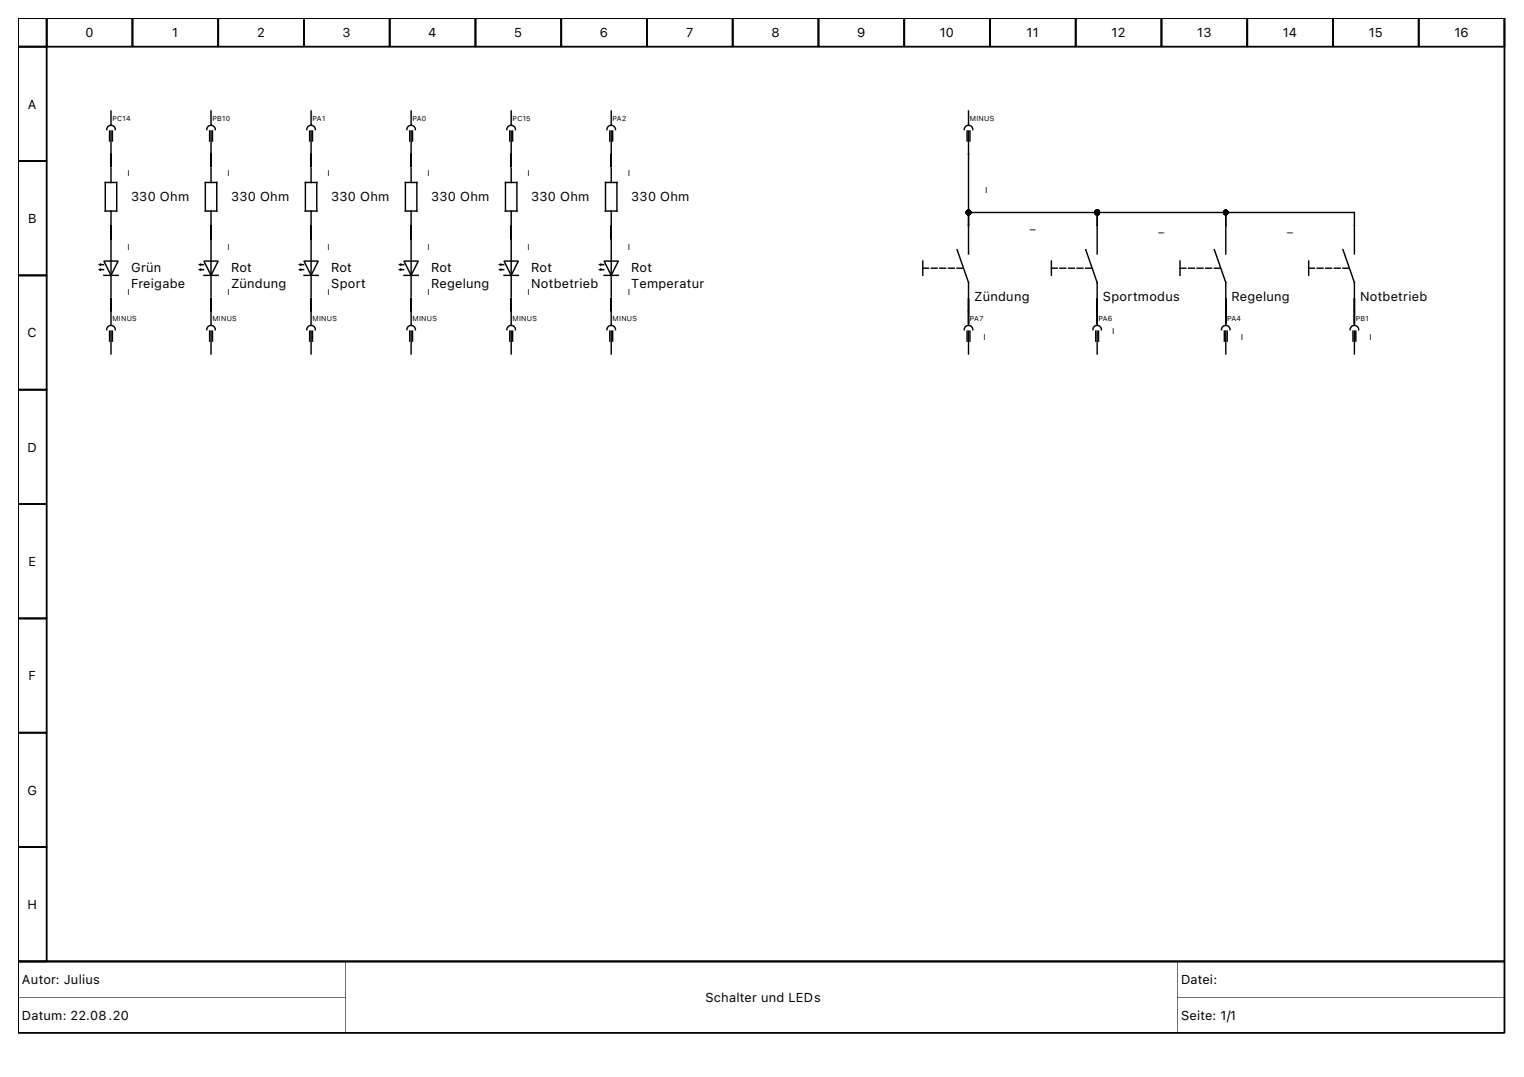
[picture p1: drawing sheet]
<svg xmlns="http://www.w3.org/2000/svg" width="297mm" height="210mm" viewBox="0 0 297 210" stroke-linecap="round" stroke-linejoin="round" font-family="sans-serif">
<g fill="#000">
<path d="M3.5 3.5h289.9v183.9l-.2 .2h-289.7zM3.5 3.5h.2v183.9h-.2v-.2h289.7v.2h-.1v-183.9h.1v.2h-289.7z"/>
<path d="M3.5 3.5h5.8v5.6l-.2 .2h-5.6zM3.5 3.5h.2v5.6h-.2v-.2h5.6v.2h-.2v-5.6h.2v.2h-5.6z"/>
<path d="M3.5 8.9h5.6l.2 .2v22.3l-.2 .2h-5.6v-.2zM3.5 9.1h.2v22.3h-.2v-.2h5.6v.2h-.2v-22.3h.2v.2h-5.6z"/>
<path d="M8.9 3.5h17.1v5.6l-.2 .2h-16.7l-.2-.2zM9.1 3.5h.2v5.6h-.2v-.2h16.7v.2h-.2v-5.6h.2v.2h-16.7z"/>
<path d="M25.6 3.5h17.1v5.6l-.2 .2h-16.7l-.2-.2zM25.8 3.5h.2v5.6h-.2v-.2h16.7v.2h-.1v-5.6h.1v.2h-16.7z"/>
<path d="M42.4 3.5h17v5.6l-.2 .2h-16.7l-.1-.2zM42.5 3.5h.2v5.6h-.2v-.2h16.7v.2h-.1v-5.6h.1v.2h-16.7z"/>
<path d="M59.1 3.5h17v5.6l-.1 .2h-16.8l-.1-.2zM59.2 3.5h.2v5.6h-.2v-.2h16.8v.2h-.2v-5.6h.2v.2h-16.8z"/>
<path d="M75.8 3.5h17v5.6l-.1 .2h-16.7l-.2-.2zM76 3.5h.1v5.6h-.1v-.2h16.7v.2h-.2v-5.6h.2v.2h-16.7z"/>
<path d="M92.5 3.5h17.1v5.6l-.2 .2h-16.7l-.2-.2zM92.7 3.5h.1v5.6h-.1v-.2h16.7v.2h-.2v-5.6h.2v.2h-16.7z"/>
<path d="M109.2 3.5h17.1v5.6l-.2 .2h-16.7l-.2-.2zM109.4 3.5h.2v5.6h-.2v-.2h16.7v.2h-.2v-5.6h.2v.2h-16.7z"/>
<path d="M125.9 3.5h17.1v5.6l-.2 .2h-16.7l-.2-.2zM126.1 3.5h.2v5.6h-.2v-.2h16.7v.2h-.2v-5.6h.2v.2h-16.7z"/>
<path d="M142.6 3.5h17.1v5.6l-.2 .2h-16.7l-.2-.2zM142.8 3.5h.2v5.6h-.2v-.2h16.7v.2h-.2v-5.6h.2v.2h-16.7z"/>
<path d="M159.3 3.5h17.1v5.6l-.2 .2h-16.7l-.2-.2zM159.5 3.5h.2v5.6h-.2v-.2h16.7v.2h-.1v-5.6h.1v.2h-16.7z"/>
<path d="M176.1 3.5h17v5.6l-.1 .2h-16.8l-.1-.2zM176.2 3.5h.2v5.6h-.2v-.2h16.8v.2h-.2v-5.6h.2v.2h-16.8z"/>
<path d="M192.8 3.5h17v5.6l-.1 .2h-16.7l-.2-.2zM193 3.5h.1v5.6h-.1v-.2h16.7v.2h-.2v-5.6h.2v.2h-16.7z"/>
<path d="M209.5 3.5h17.1v5.6l-.2 .2h-16.7l-.2-.2zM209.7 3.5h.1v5.6h-.1v-.2h16.7v.2h-.2v-5.6h.2v.2h-16.7z"/>
<path d="M226.2 3.5h17.1v5.6l-.2 .2h-16.7l-.2-.2zM226.4 3.5h.2v5.6h-.2v-.2h16.7v.2h-.2v-5.6h.2v.2h-16.7z"/>
<path d="M242.9 3.5h17.1v5.6l-.2 .2h-16.7l-.2-.2zM243.1 3.5h.2v5.6h-.2v-.2h16.7v.2h-.2v-5.6h.2v.2h-16.7z"/>
<path d="M259.6 3.5h17.1v5.6l-.2 .2h-16.7l-.2-.2zM259.8 3.5h.2v5.6h-.2v-.2h16.7v.2h-.2v-5.6h.2v.2h-16.7z"/>
<path d="M276.3 3.5h17.1v5.6l-.2 .2h-16.7l-.2-.2zM276.5 3.5h.2v5.6h-.2v-.2h16.7v.2h-.1v-5.6h.1v.2h-16.7z"/>
<path d="M3.5 31.2h5.6l.2 .2v22.3l-.2 .1h-5.6v-.1zM3.5 31.4h.2v22.3h-.2v-.2h5.6v.2h-.2v-22.3h.2v.2h-5.6z"/>
<path d="M3.5 53.5h5.6l.2 .2v22.3l-.2 .1h-5.6v-.1zM3.5 53.7h.2v22.3h-.2v-.2h5.6v.2h-.2v-22.3h.2v.1h-5.6z"/>
<path d="M19.1 51.6l.6-.3v.6zM19.1 51.6l.6 .3v-.6z"/>
<path d="M19.1 52.5l.6-.2v.5zM19.1 52.5l.6 .3v-.5z"/>
<path d="M38.6 51.6l.6-.3v.6zM38.6 51.6l.6 .3v-.6z"/>
<path d="M38.6 52.5l.6-.2v.5zM38.6 52.5l.6 .3v-.5z"/>
<path d="M58.1 51.6l.6-.3v.6zM58.1 51.6l.6 .3v-.6z"/>
<path d="M58.1 52.5l.6-.2v.5zM58.1 52.5l.6 .3v-.5z"/>
<path d="M77.6 51.6l.6-.3v.6zM77.6 51.6l.6 .3v-.6z"/>
<path d="M77.6 52.5l.6-.2v.5zM77.6 52.5l.6 .3v-.5z"/>
<path d="M97.1 51.6l.6-.3v.6zM97.1 51.6l.6 .3v-.6z"/>
<path d="M97.1 52.5l.6-.2v.5zM97.1 52.5l.6 .3v-.5z"/>
<path d="M116.6 51.6l.6-.3v.6zM116.6 51.6l.6 .3v-.6z"/>
<path d="M116.6 52.5l.6-.2v.5zM116.6 52.5l.6 .3v-.5z"/>
<path d="M3.5 75.8h5.6l.2 .2v22.2l-.2 .2h-5.6v-.2zM3.5 76h.2v22.2h-.2v-.1h5.6v.1h-.2v-22.2h.2v.1h-5.6z"/>
<path d="M3.5 98.1h5.6l.2 .1v22.3l-.2 .2h-5.6v-.2zM3.5 98.2h.2v22.3h-.2v-.2h5.6v.2h-.2v-22.3h.2v.2h-5.6z"/>
<path d="M3.5 120.3h5.6l.2 .2v22.3l-.2 .2h-5.6v-.2zM3.5 120.5h.2v22.3h-.2v-.2h5.6v.2h-.2v-22.3h.2v.2h-5.6z"/>
<path d="M3.5 142.6h5.6l.2 .2v22.3l-.2 .2h-5.6v-.2zM3.5 142.8h.2v22.3h-.2v-.2h5.6v.2h-.2v-22.3h.2v.2h-5.6z"/>
<path d="M3.5 164.9h5.6l.2 .2v22.3l-.2 .2h-5.6v-.2zM3.5 165.1h.2v22.3h-.2v-.2h5.6v.2h-.2v-22.3h.2v.2h-5.6z"/>
<path d="M3.5 187.2h289.7l.2 .2v13.9l-.2 .2h-289.7zM3.5 187.4h.2v13.9h-.2v-.2h289.7v.2h-.1v-13.9h.1v.2h-289.7z"/>
<path d="M3.5 187.4h63.8v7h-63.8zM3.5 187.4v6.9h63.8v-6.9z"/>
<path d="M3.5 187.4h63.8v7h-63.8zM3.5 187.4v6.9h63.8v-6.9z"/>
<path d="M3.5 194.3h63.8v7h-63.8zM3.5 194.3v7h63.8v-7z"/>
<path d="M3.5 194.3h63.8v7h-63.8zM3.5 194.3v7h63.8v-7z"/>
<path d="M67.3 187.4h162.2v13.9h-162.2zM67.3 187.4v13.9h162.1v-13.9z"/>
<path d="M67.3 187.4h162.2v13.9h-162.2zM67.3 187.4v13.9h162.1v-13.9z"/>
<path d="M229.4 187.4h63.9v7h-63.9zM229.4 187.4v6.9h63.8v-6.9z"/>
<path d="M229.4 187.4h63.9v7h-63.9zM229.4 187.4v6.9h63.8v-6.9z"/>
<path d="M229.4 194.3h63.9v7h-63.9zM229.4 194.3v7h63.8v-7z"/>
<path d="M229.4 194.3h63.9v7h-63.9zM229.4 194.3v7h63.8v-7z"/>
</g>
<path d="M19.1 51.6l.6-.3v.6zM19.1 52.6l.6-.3v.5zM38.6 51.6l.6-.3v.6zM38.6 52.6l.6-.3v.5zM58.1 51.6l.6-.3v.6zM58.1 52.6l.6-.3v.5zM77.6 51.6l.6-.3v.6zM77.6 52.6l.6-.3v.5zM97.1 51.6l.6-.3v.6zM97.1 52.6l.6-.3v.5zM116.6 51.6l.6-.3v.6zM116.6 52.6l.6-.3v.5z" fill="#000"/>
<g fill="none" stroke="#000" stroke-width=".28">
<path d="M20.5 35.6h2.2v5.5h-2.2zM21.4 25.5v2M21.5 24.4a.84 .84 0 0 0-.7 .9M21.6 25.5v7M21.6 21.6v2.8M21.6 32.8v2.8M21.7 24.4a.83 .83 0 0 1 .8 .9M21.9 25.5v2M40 35.6h2.2v5.5h-2.2zM40.9 25.5v2M41 24.4a.84 .84 0 0 0-.7 .9M41.1 25.5v7"/>
<path d="M41.1 21.6v2.8M41.1 32.8v2.8M41.2 24.4a.83 .83 0 0 1 .8 .9M41.4 25.5v2M59.5 35.6h2.2v5.5h-2.2zM60.4 25.5v2M60.5 24.4a.84 .84 0 0 0-.7 .9M60.6 25.5v7M60.6 21.6v2.8M60.6 32.8v2.8M60.7 24.4a.83 .83 0 0 1 .8 .9M60.9 25.5v2"/>
<path d="M79 35.6h2.2v5.5h-2.2zM79.9 25.5v2M80 24.4a.84 .84 0 0 0-.7 .9M80.1 25.5v7M80.1 21.6v2.8M80.1 32.8v2.8M80.2 24.4a.83 .83 0 0 1 .8 .9M80.4 25.5v2M98.5 35.6h2.2v5.5h-2.2zM99.4 25.5v2M99.5 24.4a.84 .84 0 0 0-.7 .9M99.6 25.5v7"/>
<path d="M99.6 21.6v2.8M99.6 32.8v2.8M99.7 24.4a.83 .83 0 0 1 .8 .9M99.9 25.5v2M118 35.6h2.2v5.5h-2.2zM118.9 25.5v2M119 24.4a.84 .84 0 0 0-.7 .9M119.1 25.5v7M119.1 21.6v2.8M119.1 32.8v2.8M119.2 24.4a.83 .83 0 0 1 .8 .9M119.4 25.5v2"/>
<path d="M188.5 25.5v2M188.7 24.4a.84 .84 0 0 0-.8 .9M188.8 25.5v18.4M188.8 21.6v2.8M188.9 24.4a.83 .83 0 0 1 .7 .9M189.1 25.5v2M19.7 52.6h.5M19.7 51.6h.5M20.2 50.9h2.8l-1.4 2.8zM20.2 53.7h2.8M21.6 44.2v2.5v-2.8v2.5M21.6 58.1v5.3"/>
<path d="M21.6 41.1v2.8M21.6 46.7v11.1M39.2 52.6h.5M39.2 51.6h.5M39.7 50.9h2.8l-1.4 2.8zM39.7 53.7h2.8M41.1 44.2v2.5v-2.8v2.5M41.1 58.1v5.3M41.1 41.1v2.8M41.1 46.7v11.1M58.7 52.6h.5M58.7 51.6h.5"/>
<path d="M59.2 50.9h2.8l-1.4 2.8zM59.2 53.7h2.8M60.6 44.2v2.5v-2.8v2.5M60.6 58.1v5.3M60.6 41.1v2.8M60.6 46.7v11.1M78.2 52.6h.5M78.2 51.6h.5M78.7 50.9h2.8l-1.4 2.8zM78.7 53.7h2.8M80.1 44.2v2.5v-2.8v2.5M80.1 58.1v5.3"/>
<path d="M80.1 41.1v2.8M80.1 46.7v11.1M97.7 52.6h.5M97.7 51.6h.5M98.2 50.9h2.8l-1.4 2.8zM98.2 53.7h2.8M99.6 58.1v5.3M99.6 41.1v2.8M99.6 46.7v11.1M99.6 44.2v2.5v-2.8v2.5M117.2 52.6h.5M117.2 51.6h.5"/>
<path d="M117.7 50.9h2.8l-1.4 2.8zM117.7 53.7h2.8M119.1 58.1v5.3M119.1 41.1v2.8M119.1 46.7v11.1M119.1 44.2v2.5v-2.8v2.5M179.9 50.9v2.8M186.5 48.7l2.3 6.4v8.3M188.8 58.1v5zM188.8 43.9v-2.5h25v2.5M188.8 43.9v5.6M204.9 50.9v2.8"/>
<path d="M211.6 48.7l2.2 6.4v8.3M213.8 58.1v5zM213.8 43.9v-2.5h25.1v2.5M213.8 43.9v5.6M230 50.9v2.8M236.7 48.7l2.2 6.4v8.3M238.9 58.1v5zM238.9 43.9v-2.5h25.1v8.1M238.9 43.9v5.6M255.1 50.9v2.8M261.8 48.7l2.2 6.4v8.3M264 58.1v5z"/>
<path d="M21.4 64.5v2M21.5 63.4a.84 .84 0 0 0-.7 .9M21.6 64.5v4.5M21.7 63.4a.83 .83 0 0 1 .8 .9M21.9 64.5v2M40.9 64.5v2M41 63.4a.84 .84 0 0 0-.7 .9M41.1 64.5v4.5M41.2 63.4a.83 .83 0 0 1 .8 .9M41.4 64.5v2M60.4 64.5v2M60.5 63.4a.84 .84 0 0 0-.7 .9"/>
<path d="M60.6 64.5v4.5M60.7 63.4a.83 .83 0 0 1 .8 .9M60.9 64.5v2M79.9 64.5v2M80 63.4a.84 .84 0 0 0-.7 .9M80.1 64.5v4.5M80.2 63.4a.83 .83 0 0 1 .8 .9M80.4 64.5v2M99.4 64.5v2M99.5 63.4a.84 .84 0 0 0-.7 .9M99.6 64.5v4.5M99.7 63.4a.83 .83 0 0 1 .8 .9"/>
<path d="M99.9 64.5v2M118.9 64.5v2M119 63.4a.84 .84 0 0 0-.7 .9M119.1 64.5v4.5M119.2 63.4a.83 .83 0 0 1 .8 .9M119.4 64.5v2M188.5 64.5v2M188.7 63.4a.84 .84 0 0 0-.8 .9M188.8 64.5v4.5M188.9 63.4a.83 .83 0 0 1 .7 .9M189.1 64.5v2M213.6 64.5v2"/>
<path d="M213.8 63.4a.84 .84 0 0 0-.8 .9M213.8 64.5v4.5M213.9 63.4a.83 .83 0 0 1 .8 .9M214.1 64.5v2M238.6 64.5v2M238.8 63.4a.84 .84 0 0 0-.7 .9M238.9 64.5v4.5M239 63.4a.83 .83 0 0 1 .7 .9M239.2 64.5v2M263.7 64.5v2M263.9 63.4a.84 .84 0 0 0-.8 .9M264 64.5v4.5"/>
<path d="M264.1 63.4a.83 .83 0 0 1 .7 .9M264.3 64.5v2"/>
</g>
<path d="M179.9 52.3h8.3M204.9 52.3h8.4M230 52.3h8.4M255.1 52.3h8.3" fill="none" stroke="#000" stroke-width=".28" stroke-dasharray="1.1 .6"/>
<g fill="#000" stroke="#000" stroke-width=".28">
<circle cx="188.8" cy="41.4" r=".42"/>
<circle cx="213.8" cy="41.4" r=".42"/>
<circle cx="238.9" cy="41.4" r=".42"/>
</g>
<g font-size="2.5">
<text x="16.6" y="7.3">0</text>
<text x="33.6" y="7.3">1</text>
<text x="50.1" y="7.3">2</text>
<text x="66.8" y="7.3">3</text>
<text x="83.5" y="7.3">4</text>
<text x="100.2" y="7.3">5</text>
<text x="116.9" y="7.3">6</text>
<text x="133.7" y="7.3">7</text>
<text x="150.3" y="7.3">8</text>
<text x="167.1" y="7.3">9</text>
<text x="183.2" y="7.3">10</text>
<text x="200.1" y="7.3">11</text>
<text x="216.6" y="7.3">12</text>
<text x="233.3" y="7.3">13</text>
<text x="250" y="7.3">14</text>
<text x="266.8" y="7.3">15</text>
<text x="283.5" y="7.3">16</text>
<text x="5.4" y="21.2">A</text>
<text x="25.5" y="39.1">330 Ohm</text>
<text x="45" y="39.1">330 Ohm</text>
<text x="64.5" y="39.1">330 Ohm</text>
<text x="84" y="39.1">330 Ohm</text>
<text x="103.5" y="39.1">330 Ohm</text>
<text x="123" y="39.1">330 Ohm</text>
<text x="5.5" y="43.5">B</text>
<text x="25.5" y="53">Grün</text>
<text x="45" y="53">Rot</text>
<text x="64.5" y="53">Rot</text>
<text x="84" y="53">Rot</text>
<text x="103.5" y="53">Rot</text>
<text x="123" y="53">Rot</text>
<text x="25.5" y="56.1">Freigabe</text>
<text x="45" y="56.1">Zündung</text>
<text x="64.5" y="56.1">Sport</text>
<text x="84" y="56.1">Regelung</text>
<text x="103.5" y="56.1">Notbetrieb</text>
<text x="123" y="56.1">Temperatur</text>
<text x="189.9" y="58.6">Zündung</text>
<text x="215" y="58.6">Sportmodus</text>
<text x="240" y="58.6">Regelung</text>
<text x="265.1" y="58.6">Notbetrieb</text>
<text x="5.4" y="65.8">C</text>
<text x="5.4" y="88">D</text>
<text x="5.5" y="110.3">E</text>
<text x="5.6" y="132.6">F</text>
<text x="5.4" y="154.9">G</text>
<text x="5.4" y="177.2">H</text>
<text x="4.3" y="191.8">Autor: Julius</text>
<text x="230.2" y="191.8">Datei:</text>
<text x="137.5" y="195.3">Schalter und LEDs</text>
<text x="4.3" y="198.8">Datum: 22.08.20</text>
<text x="230.2" y="198.8">Seite: 1/1</text>
</g>
<g font-size="1.9">
<text x="24.9" y="34.4" transform="rotate(-90 24.9 34.4)">_</text>
<text x="44.4" y="34.4" transform="rotate(-90 44.4 34.4)">_</text>
<text x="63.9" y="34.4" transform="rotate(-90 63.9 34.4)">_</text>
<text x="83.4" y="34.4" transform="rotate(-90 83.4 34.4)">_</text>
<text x="102.9" y="34.4" transform="rotate(-90 102.9 34.4)">_</text>
<text x="122.4" y="34.4" transform="rotate(-90 122.4 34.4)">_</text>
<text x="192" y="37.6" transform="rotate(-90 192 37.6)">_</text>
<text x="200.7" y="44.7">_</text>
<text x="225.8" y="45.2">_</text>
<text x="250.8" y="45.2">_</text>
<text x="24.9" y="48.7" transform="rotate(-90 24.9 48.7)">_</text>
<text x="44.4" y="48.7" transform="rotate(-90 44.4 48.7)">_</text>
<text x="63.9" y="48.7" transform="rotate(-90 63.9 48.7)">_</text>
<text x="83.4" y="48.7" transform="rotate(-90 83.4 48.7)">_</text>
<text x="102.9" y="48.7" transform="rotate(-90 102.9 48.7)">_</text>
<text x="122.4" y="48.7" transform="rotate(-90 122.4 48.7)">_</text>
<text x="24.9" y="57.5" transform="rotate(-90 24.9 57.5)">_</text>
<text x="44.4" y="57.5" transform="rotate(-90 44.4 57.5)">_</text>
<text x="63.9" y="57.5" transform="rotate(-90 63.9 57.5)">_</text>
<text x="83.4" y="57.5" transform="rotate(-90 83.4 57.5)">_</text>
<text x="102.9" y="57.5" transform="rotate(-90 102.9 57.5)">_</text>
<text x="122.4" y="57.5" transform="rotate(-90 122.4 57.5)">_</text>
<text x="216.8" y="65.1" transform="rotate(-90 216.8 65.1)">_</text>
<text x="191.8" y="66.2" transform="rotate(-90 191.8 66.2)">_</text>
<text x="241.9" y="66.2" transform="rotate(-90 241.9 66.2)">_</text>
<text x="267" y="66.2" transform="rotate(-90 267 66.2)">_</text>
</g>
<g font-size="1.4">
<text x="21.9" y="23.5">PC14</text>
<text x="41.4" y="23.5">PB10</text>
<text x="60.9" y="23.5">PA1</text>
<text x="80.4" y="23.5">PA0</text>
<text x="99.9" y="23.5">PC15</text>
<text x="119.4" y="23.5">PA2</text>
<text x="189.1" y="23.5">MINUS</text>
<text x="21.9" y="62.5">MINUS</text>
<text x="41.4" y="62.5">MINUS</text>
<text x="60.9" y="62.5">MINUS</text>
<text x="80.4" y="62.5">MINUS</text>
<text x="99.9" y="62.5">MINUS</text>
<text x="119.4" y="62.5">MINUS</text>
<text x="189.1" y="62.5">PA7</text>
<text x="214.1" y="62.5">PA6</text>
<text x="239.2" y="62.5">PA4</text>
<text x="264.3" y="62.5">PB1</text>
</g>
</svg>
